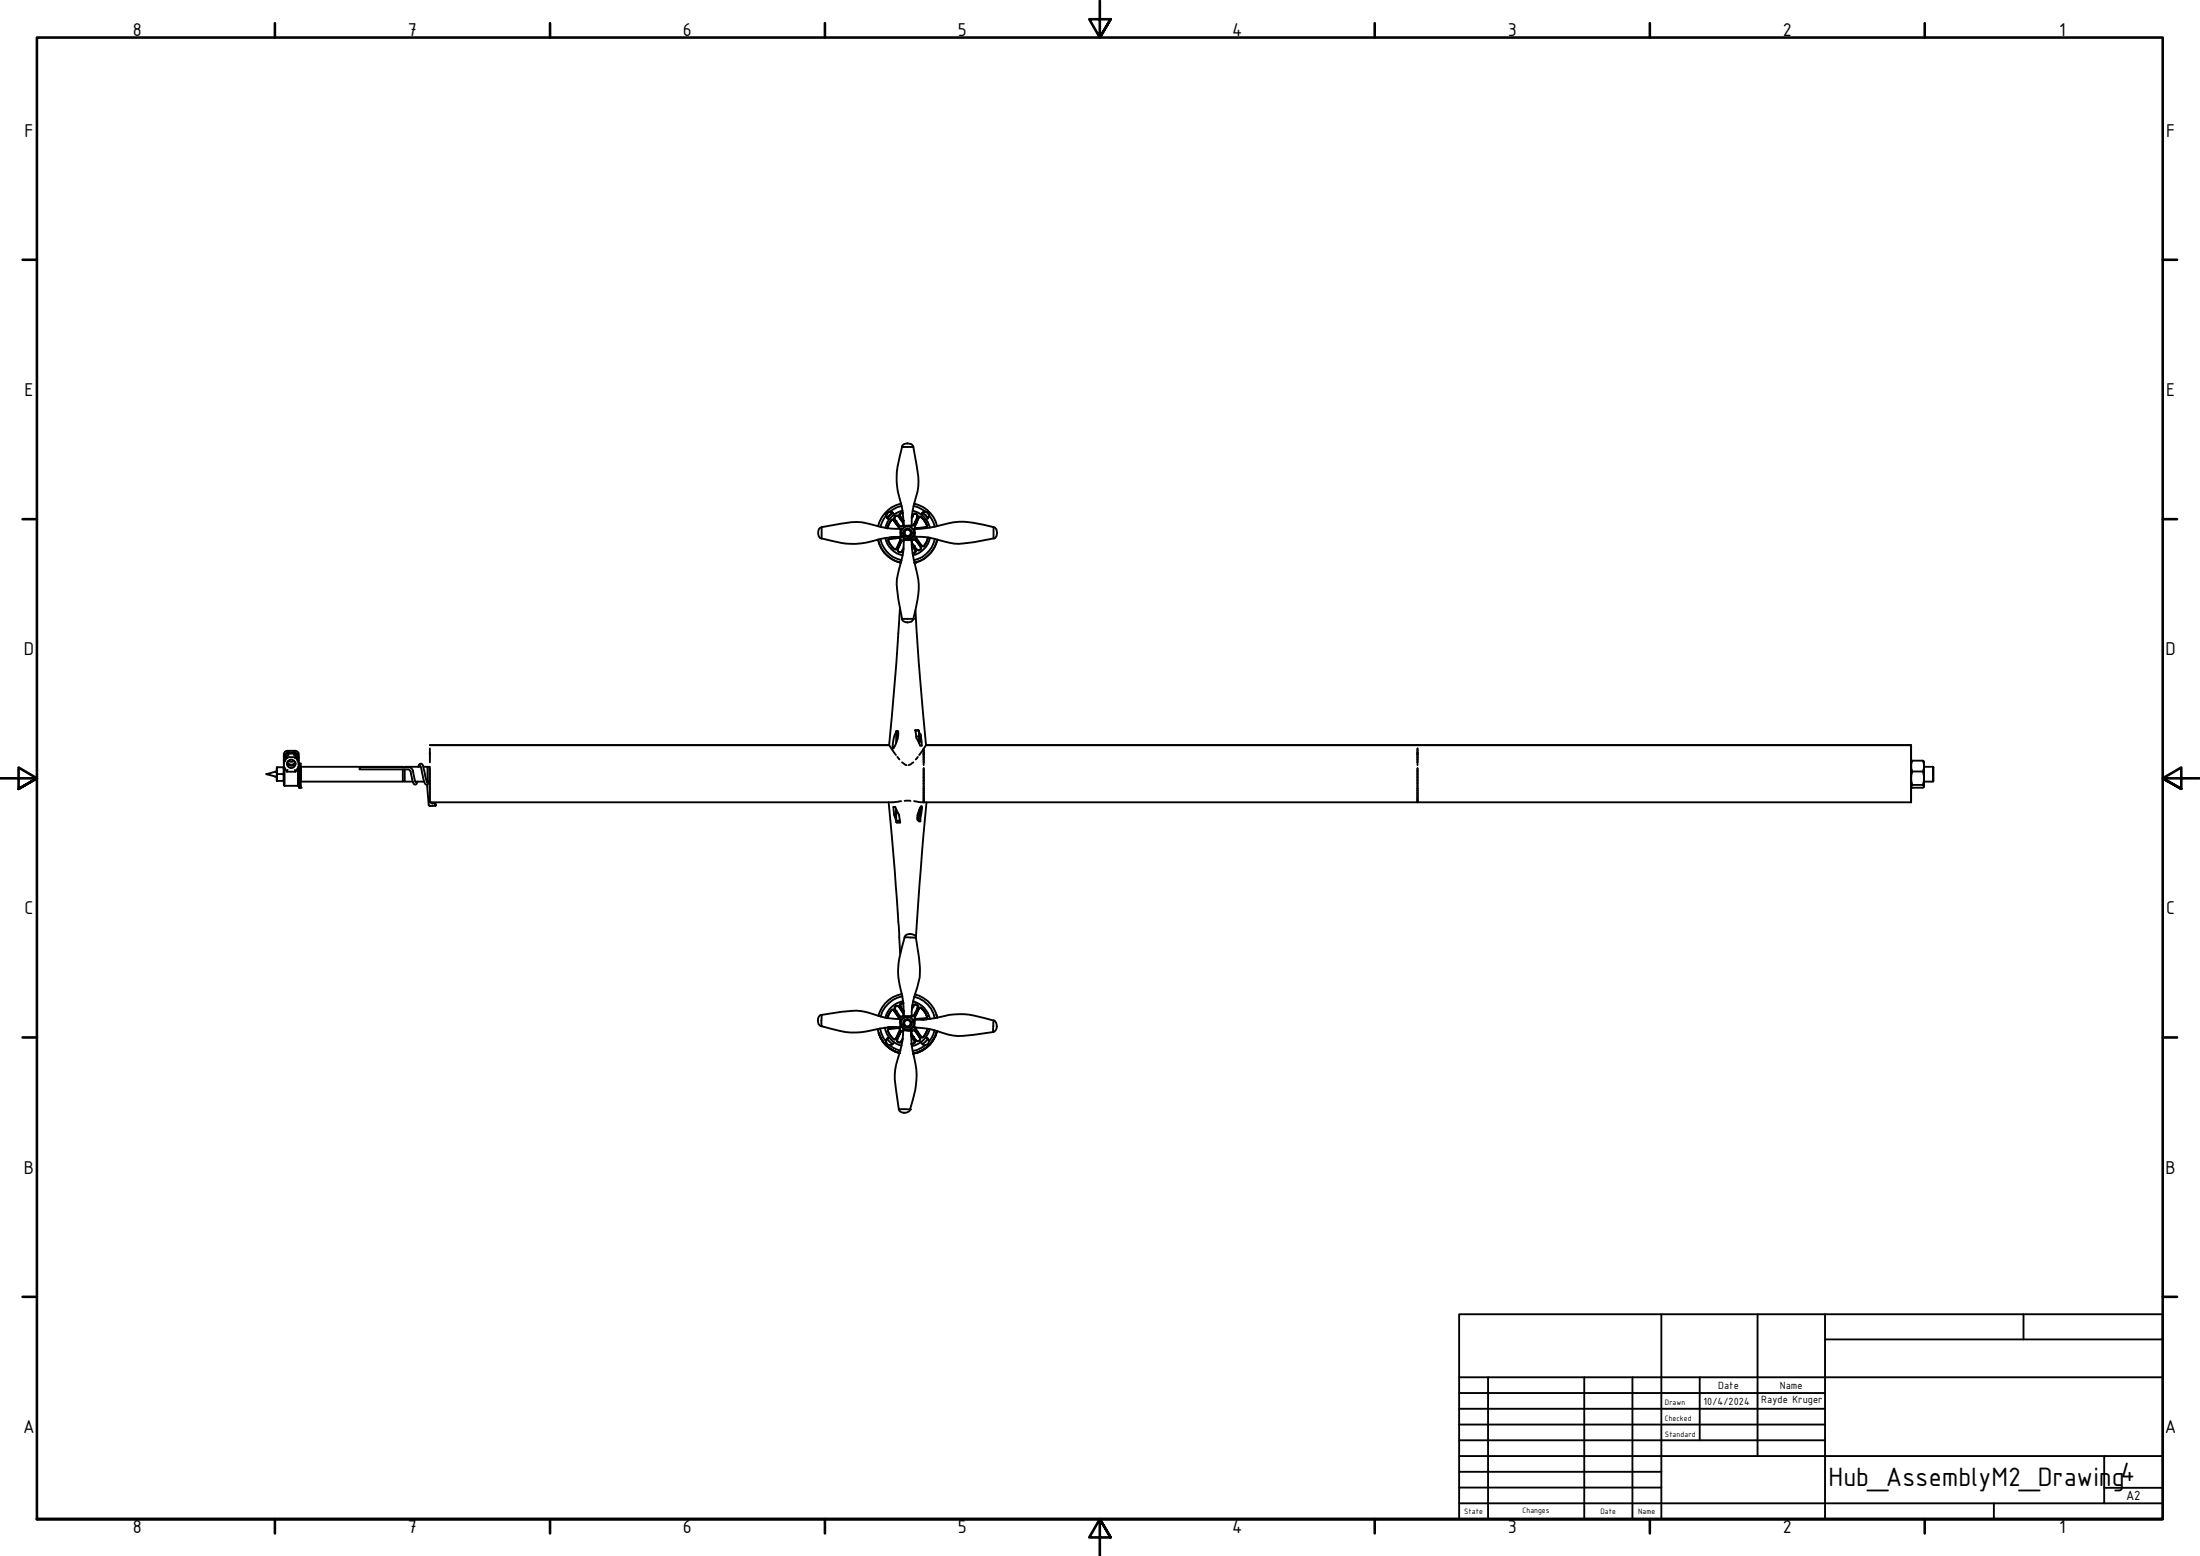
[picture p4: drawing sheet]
<svg xmlns="http://www.w3.org/2000/svg" width="594mm" height="420mm" viewBox="0 0 594 420" stroke-linecap="round" stroke-linejoin="round" font-family="sans-serif">
<!-- layer: Visible (ISO) -->
<g fill="none" stroke="#000" stroke-width=".51">
<path d="M239.3 139.2a1.07 1.07 0 0 1 1-1 1.07 1.07 0 0 1 1.1 .8 1.06 1.06 0 0 0-1.7-.5 1.06 1.06 0 0 0 .4 1.8M239.3 139.1l-1.2 2-.4 1.2M241 138.4l-1.4 1.5 1.4-1.4M242.7 139.6l.8 1.1M242.7 139.6a.62 .62 0 0 0-.9-.2 .62 .62 0 0 0-.1 .9M242.7 139.6l1.1 1.5M242.7 139.6l-.3-.3h-.5l-.3 .6M243.2 138.7l-.2 .3M243.3 136a8.2 8.2 0 0 0-6.2 6.1M243.5 136.6l-1.2 .3-2 1.3M243.6 120.7h3M243.6 120.7a29.2 29.2 0 0 0-1.5 9.3 24 24 0 0 0 1.4 6.6l.5 5.4"/>
<path d="M243.6 120.7a1.74 1.74 0 0 1 2.8-.5l.2 .5M243.7 137.9a6.2 6.2 0 0 0-4.6 4.6M243.8 138.4l-.8 .3-.2 .3 1.2 1.6-1-1.3v-.4l.2-.2M243.8 138.5l-.6 .2M246.2 139.6l.2-.6a.74 .74 0 0 1 1-.3 .74 .74 0 0 1 .4 1l-.9 1.8-.7 .3M246.4 137.9a6.2 6.2 0 0 1 4.7 4.6M246.5 139.1a.64 .64 0 0 1 .9-.3 .64 .64 0 0 1 .2 .9l-.5 1.2M246.5 139.1l-.3 .8zM246.5 139.1a.63 .63 0 0 1 .7-.4 .63 .63 0 0 1 .5 .7M246.6 120.7l1 5.3a15.1 15.1 0 0 1-.2 8 22.6 22.6 0 0 0-1.2 8M246.7 136.6l1.1 .3 2.1 1.3M246.9 136a8.1 8.1 0 0 1 6.1 6.1"/>
<path d="M248.1 139.8l.2-.2a3.1 3.1 0 0 1 2 2.6l-2 .3M248.1 139.8l-.6 1.4M248.1 139.8l.4-.2a3.9 3.9 0 0 1 1.8 2.4M248.1 139.8l-1 2.4M248.2 139.6h.6a3.8 3.8 0 0 1 1.5 2.6l-.4 .3h-2.7l-.1-.5 .4-.8-.2-.1zM249.1 138.4l1.5 1.5-1.5-1.4M250.9 139.2a1.07 1.07 0 0 0-1-1 1.07 1.07 0 0 0-1.1 .8 1.06 1.06 0 0 1 1.8-.5 1.06 1.06 0 0 1-.5 1.8M250.9 139.1l1.2 2 .3 1.1M221.9 142.3v3.1M237.1 145.7a8 8 0 0 0 6.2 6.2 7.8 7.8 0 0 1-6.2-6.2zM237.7 145.5a7.4 7.4 0 0 0 5.8 5.8M239.1 145.3a6.2 6.2 0 0 0 4.6 4.7"/>
<path d="M239.8 145.6l.4-.2 1.5-.2h1l.4 .3-.9 2.7-.3 .2a3.5 3.5 0 0 1-2.1-2.8zM240.2 145.2l1.5-.2v.2h1.3l.2 .3-.4 1.2 .2 .1a.86 .86 0 0 1 1-.9M240.7 140.5l-.7 1-.4 1.2 .4-1.2 .7-1 .3-.2 .3 .2zM241.3 140.5l1 1.3M241.3 140.5l1.5 2M241.6 140.3l.8 1.2 .7 .6 .7-.2v-.8M241.6 140.3a.72 .72 0 0 1 .2-1 .72 .72 0 0 1 1 .2l1 1.6M241.6 140.3h.1M241.7 140.3l.8 1.2M241.7 140.3h.1M241.8 145.3l-1.8 .3a2.89 2.89 0 0 0 1.9 2.7l.9-1.7M242.8 142.5l-.5-.8 .7 1.1"/>
<path d="M242.8 142.5v.3M242.8 142.5v.2M243.1 145.6l-.4-.3-2.4 .2-.4 .4M243.1 144.9l-1.3 .1a28.7 28.7 0 0 0-7.9 1.5l-2.7 .4a20.1 20.1 0 0 1-6.7-.9l-2.6-.6M243.1 144.9v-2.1h-1.3a28.7 28.7 0 0 1-7.9-1.5 14.7 14.7 0 0 0-6.7 .1l-5.3 .9a1.78 1.78 0 0 0-.2 3.1h.2M243.1 144.9h.6M243.1 142.9h.6M243.3 146.3l-.9 1.9a.76 .76 0 0 0 .4 .9 .76 .76 0 0 0 1-.3l.2-.5M243.3 146.3l-.8 1.9 .6-1.3M243.3 143.9l.4 1M243.7 144.9l.3 .4M243.8 141.1l.2 .4"/>
<path d="M243.9 143.9a1.17 1.17 0 0 0 1.2 1.1 1.17 1.17 0 0 0 1.2-1.1M244 140.8l-.4-.2 .4 .5M244 147.9l-.4 .7a.62 .62 0 0 1-.8 .4 .62 .62 0 0 1-.3-.8l-.1 .2M244 141.8a.8 .8 0 0 1-1.2 .2l-.4-.5-.1 .2-.9-1.3-.4-.1-.4 .2-.6 1-.4 1.2M244 146l-.7 .3M244 145.8h2.2l.3 4 .9 4a18.3 18.3 0 0 1-.1 10.6l-.7 2.7M244 145.8a25.6 25.6 0 0 1-1.6 9.3 14.7 14.7 0 0 0 .2 6.7l1 5.3M244 145.3a1.62 1.62 0 0 0 2.1 0M244 142h2.1M244 142v.5M244 145.3v.5M245.2 142h.9"/>
<path d="M246.1 145.3v.5h-1.1M246.1 142v.5M246.2 146.7l.4 .5-.4-.2M246.2 141.9l.6-.1 .4-.8 .1 .1-.3 1.2 .5 .4h1M246.2 146.3l.4-.6h.4l1.5 1.9M246.3 147.2l1 1.4v.3l-.3 .4-.6 .1 .7-.3 .2-.3zM246.3 147.3l1 1.5M246.3 146l.3-.3a2.88 2.88 0 0 1 2.1 2.6 .8 .8 0 0 1-1.3 .1l-1.1-1.7zM246.4 144.9l-.3 .4M246.4 144.9h.6M246.4 142.9h.6M246.6 147.1l.9 1.2a.64 .64 0 0 0 .9 .2 .64 .64 0 0 0 .1-.9"/>
<path d="M246.8 143.9l-.4 1M247.3 144.9v.5l.6 .8-.2 .1a.85 .85 0 0 0-.6-.7 .85 .85 0 0 0-.9 .4M247.3 145.1l.1-.2 .5 1.3 .9 1.2 .6 .2a4.5 4.5 0 0 0 1.2-2.5M247.6 146.3l.9 1.3M248.5 147.6l.2 .3M250.6 145.1l-.4 1.2-.8 1.2-.5-.2-.9-1.3M251.1 145.2a6.3 6.3 0 0 1-4.6 4.8M252.5 145.5a7.6 7.6 0 0 1-5.7 5.8M253.1 145.7a8.3 8.3 0 0 1-6.2 6.2 8.2 8.2 0 0 0 6.2-6.2zM268.3 142.3v3.1M268.3 142.3l-2.6-.6a19.1 19.1 0 0 0-10.7-.1l-3.9 .9-4.1 .3v2.1M268.3 142.3a1.82 1.82 0 0 1 .2 3.1h-.2a28.6 28.6 0 0 1-12 1.1l-1.3-.3a20.8 20.8 0 0 0-8-1.3"/>
<path d="M243 164.2l-.9 14.7-2 22.3M243.6 167.1h3M243.6 167.1a1.74 1.74 0 0 0 2.8 .5l.2-.5M247.2 164.7a728.4 728.4 0 0 0 2.9 36.5M242 197.5h.3l.1 .3-.4-.1zM242 197.5h.3a2.06 2.06 0 0 1 .1 2l-1.2 2.6a3.5 3.5 0 0 1 .1-2.6l.7-1.8v2.9M242.3 197.7v2M247.1 197.3h1.1v3.3M247.1 197.2h.9M247.4 198.9h.8M248 197.2l-.9-.1 .4 2.1 1 2.1h.4l-.2-2.1M248 197.2v.1"/>
<path d="M248.2 198.2h.3M248.2 197.6l.2 .6M248.5 198.2v2.1M248.7 199v.2M248.7 199.2h.1M72.1 209v.1M74.7 208.4l-2.8 .6 2.8 .7M74.7 208.1l.2 2.8M74.7 208.1v2.8h1.9M74.9 207.2l-.2 .9M74.9 207.2h1.7M74.9 209h1.6"/>
<path d="M76.5 207.2v3.7M76.6 204.8a1.3 1.3 0 0 1 1.4-1.3h1.3a1.3 1.3 0 0 1 1.3 1.3M76.6 204.4a1.3 1.3 0 0 1 1.4-1.2h1.3a1.3 1.3 0 0 1 1.3 1.2M76.6 206.9v5.1l.2 .2M76.6 206.9l.2 .4v4.9M76.6 205.9v1M76.6 206.3h.1M76.8 205v.6l-.2 .3zM76.8 205.6l.7-1.2h2.3l.7 1.2M76.8 207.3l.7 1.1 .2-.5M76.8 212.2h3.7M77.5 206a1.16 1.16 0 0 0 1.1 .8 1.16 1.16 0 0 0 1.2-.8"/>
<path d="M77.5 204.4l.2 .3M77.6 205.8a1.2 1.2 0 0 0 1.1 .7 1.2 1.2 0 0 0 1.1-.7M77.6 202.7h2.1M77.9 205.5a1.37 1.37 0 0 0 1.5 0M78 203.8a1.73 1.73 0 0 0-1.2 1.2M78 202.8a.98 .98 0 0 0-1.4 1v1.7M79.3 203.8a1.54 1.54 0 0 1 1.2 1.8l.1 .3M79.3 202.8a.98 .98 0 0 1 1.3 1v2.1M79.6 207.9l.2 .5M79.8 204.4l-.2 .3M80.5 207.3l-.7 1.1h-2.3M80.6 205v.5"/>
<path d="M80.6 206.3h.1M80.6 206.9v5.1l-.1 .2M80.6 206.9l-.1 .4v4.9M80.6 205.9v1M80.6 211.1h.2M80.6 207.1h.2M80.8 206.2h.4v6.2h-.4zM80.8 212.4h.4M80.8 212.6h.4M81.2 210.9h.1M81.2 207.1h.1M108.8 210.9h.5"/>
<path d="M108.8 207.1h-27.5v4h27.5v-3.3M109.3 207.8v3.3h2.1M112.1 211.1h2.4M112.8 211.1l-.6 .8a1.14 1.14 0 0 1-.9-1.3l-.4-2.3-.7-.5h-13.1v-.7h13.1a1.38 1.38 0 0 1 1.4 1.5l.7 2.6M113 207.1l.3-.8a.83 .83 0 0 1 .9 .2 .83 .83 0 0 1 .2 .9l.9 3.8M113.5 206.8l.5 2.2a4.4 4.4 0 0 0 1.1 2.9l.5-.3 .2-.3M113.6 207.1h-4.3M114.3 207.1h1.1v4h-.2M115.3 211.9l.5 5.4 .3 .4 1.5-.1M115.4 210.9h.6M115.4 207.1h.6M115.8 210.9l.3 2.2"/>
<path d="M115.9 217.5l.2 .2M116.1 207.1v4M116.1 201.2h124M116.1 202.1v3.7M116.1 207.4v9M116.4 216.6l.2 .4 .9-.1M117.5 216.9l.1 .7zM240 216.6l1.6 18.5 1.5 22.4M240.1 201.2l1.8 2.7M241.2 217.9h.5M241.7 217.9l1.1 2.1 .3 2.1-.9-.1M241.7 217.9h-.5l.2 2.1 .6 1.6h1"/>
<path d="M241.9 219v2M241.9 219h.1M242 218.5v3.5h1.1M242 219.6h.5M242.3 204.4l.6 .7M243.3 216.3l-2 .3-125.2-.1M243.6 205.8l1.2 .8M244.3 216.3h1.6M246.6 205.8l-1.2 .8M246.8 216.3l2.6 .3M247.8 204.4l-.5 .7M248.2 200.3h.3"/>
<path d="M248.2 218.7v1.4M248.4 218.2l.1 1.9M249.4 202.2v4.4M249.4 207.4v9.2M250.1 201.2l-1.9 2.7M250.1 201.2h266v10.6M250.2 216.6l-1.2 13.4-1.7 23M382.8 201.2h133.3v15.4M382.8 216.6h-133.4M382.8 202.1v4.5M382.8 207.4v9.2h133.3M516.1 205.7l.3-.3a3.5 3.5 0 0 0 0 2.9 5.3 5.3 0 0 0 0 3.6l-.3 .4 .3 .4h2.8l.4-.4-.4-.4a5.3 5.3 0 0 0 0-3.6 3.5 3.5 0 0 0 0-2.9l.4 .3-.1 6.7"/>
<path d="M516.1 212.4h.1M516.1 212.5v4.1M516.4 205.4h2.8M516.4 208.3h2.8M516.4 211.9h2.8M519.6 211.1h2.4M519.6 207.1h2.4M522 207.1v4zM241.4 220h.5M241.9 221h.1M248.1 220.1h.4v.6h-.4zM248.2 220.7v1.1"/>
<path d="M248.5 220.6l.5-2.4-.1-.5a4.6 4.6 0 0 0-1.1 3.7l.4 .4h.3v-1.1M244.3 253.1l3 .1M244.3 253.1a33.4 33.4 0 0 0-1.8 9.3 26.4 26.4 0 0 0 1.1 6.6l.4 5.4M244.3 253.1a1.81 1.81 0 0 1 3-.1v.2M247.3 253.2a34.4 34.4 0 0 1 1 10.7l-.6 2.7a21 21 0 0 0-1.5 7.8l.6-.1 .4-.8 .2 .2-.4 1.2 .5 .4h1M221.8 277.1a30.2 30.2 0 0 0 9.2 1.7l2.7-.2 5.3-1.1 4.1-.2M221.9 274l-.1 3.1M221.9 274a1.67 1.67 0 0 0-1 1.5 1.67 1.67 0 0 0 .9 1.6M221.9 274a34.5 34.5 0 0 1 10.7-1l2.6 .7a21 21 0 0 0 7.9 1.5M237 277.9a8 8 0 0 0 6 6.4M237.3 279a7.9 7.9 0 0 0 5.7 5.4 8.2 8.2 0 0 1-5.7-5.4zM237.6 277.7l.9 2.5 .8 1.1"/>
<path d="M239 277.5a6.1 6.1 0 0 0 4.5 4.9M239.7 277.3h1.9M239.8 278.4l.1-.5 .3-.1-.4 .1a3.6 3.6 0 0 0 1.7 2.7l.4-.2M239.8 277.8l1.9-.3 1.1 .2 .2 .2-1 2.6-.3 .2-.5-.1a3.6 3.6 0 0 1-1.4-2.7zM240 277.3h.5M240.7 272.8l-.7 1-.4 1.1 .4-1.1 .7-1 .4-.2 .3 .2zM241.4 272.8l.9 1.3M241.4 272.8l1.4 2.1M241.6 271.9l.5-.3h.5l1 1.4 .4 .9-.2 .4-.7 .2a4.2 4.2 0 0 1-1.5-2.4zM241.6 272.5a.66 .66 0 0 1 .4-.8 .66 .66 0 0 1 .8 .2 .63 .63 0 0 0-.9-.1 .63 .63 0 0 0-.2 .8l.9 1.2M242 277.3h-.4l.1 .2h.9l.5 .4-.4 1.2 .1 .1 .5-.8 .6-.1M242.6 277.6l-2.4 .2 1.5-.1"/>
<path d="M242.6 279l-.7 1.3M242.6 277.6l.4 .3M242.8 274.9l-.5-.9 .6 1.2M242.8 274.9v.3M242.8 274.9h.1M242.8 271.8h.1M243 279.3l-.7 1.3 1-2 .6-.2-.6 .2a4.8 4.8 0 0 0-1.1 2.5l.4 .4a.64 .64 0 0 0 .9-.3l.2-.5M243.1 277.3h.5M243.1 275.2v1M243.1 275.2v2.1M243.1 275.2l.5 .1M243.3 271.1l-.2 .2v.4l.9 1.3"/>
<path d="M243.3 271.1l-.2 .2v.3M243.3 276.8l.3 .5M243.5 268.4a8.2 8.2 0 0 0-6.3 5.9M243.6 273.1l-.8-1.2 1.2 1.8M243.6 277.3l.3 .4M243.6 269a7.7 7.7 0 0 0-5.8 5.5M243.9 270.3a6.1 6.1 0 0 0-4.8 4.5M243.9 278.2l2.1 .1M243.9 278.2l-.1 1.4a30.8 30.8 0 0 1-1.8 7.8 15.2 15.2 0 0 0-.1 6.7l.8 5.3M243.9 277.7a1.81 1.81 0 0 0 2.2 0M243.9 277.7v.5M244 270.8l-.9 .3-.1 .5 1 1.4"/>
<path d="M244 270.9l-.7 .2M244 274.2a.75 .75 0 0 1-1.2 .1l-.4-.4-.1 .1-.9-1.3-.4-.1-.3 .2-1.1 2.1M244 273.2l-.1-.2h-.3l.4 .6M244 274.4h2.1M244 274.4v.5M244.9 278.2l1.1 .1M245.2 274.4h.9M246 279.1l.4 .6-.2 .1-.2-.3M246 278.3l.1 1.3a26.1 26.1 0 0 0 1.2 8 23.3 23.3 0 0 1-1.6 12M246.1 279.8l.9 1.4M246.1 277.7l-.1 .6M246.1 275.9a1.16 1.16 0 0 1-.7 1.5 1.16 1.16 0 0 1-1.5-.8"/>
<path d="M246.1 274.4v.6M246.2 278.4l.7-.2 1.5 1.9a.73 .73 0 0 1-.2 1 .73 .73 0 0 1-1-.2l-.8-1.2-.3-.9zM246.3 272.1l.3-.5a.71 .71 0 0 1 .9-.3 .71 .71 0 0 1 .3 .9l-.9 1.8-.7 .3M246.4 271.4v.1M246.4 277.4l-.3 .3M246.4 277.4l.5 .1M246.4 279.6l.9 1.2a.63 .63 0 0 0 .8 .2 .63 .63 0 0 0 .2-.9M246.4 275.3h.6M246.6 270.4a6.3 6.3 0 0 1 4.5 4.8M246.6 271.6a.61 .61 0 0 1 .9-.3 .61 .61 0 0 1 .2 .9l-.6 1.3M246.6 271.6l-.3 .8M246.6 271.6l.7-.3 .5 .5"/>
<path d="M246.6 271.6l-.3 .9M246.7 275.8a1.73 1.73 0 0 1-.3 1.6M246.9 269.2a7.4 7.4 0 0 1 5.5 5.7M246.9 277.5h1.4a23.8 23.8 0 0 1 7.8 1.9 15.4 15.4 0 0 0 6.7 0l5.4-.7M247 275.3l-.1 2.2M247 275.3h1.3a29.9 29.9 0 0 0 8-1.3l1.4-.1a19.1 19.1 0 0 1 8 1l2.6 .7M247 275.3v1.2M247.1 268.5a8.1 8.1 0 0 1 6 6.3l-.2-.8M247.2 277.5l-.1 .2 .6 1-.1 .2-.3-.5a.75 .75 0 0 0-1.3 .1M247.2 278.5a.65 .65 0 0 0-1.1 .2v.3M247.2 278.5l1.1 1.6M247.3 277.5l.5 1.1-.1 .1 1.3 1.5a2.1 2.1 0 0 0 1.3-1.6l.2-.8"/>
<path d="M247.3 277.5v.3M247.5 273.8l.6-1.4 .5-.3a3.4 3.4 0 0 1 1.7 2.7l-.4 .3-1.5 .1-1.2-.1-.1-.3a5.2 5.2 0 0 1 1.3-2.8 3.4 3.4 0 0 1 1.9 2.8l-.3 .3h-1.7M247.5 278.9l.8 1.2M250.2 275.3l-1.3 .1M250.3 274.4a4.9 4.9 0 0 0-1.7-2.3l-.4 .3-1.1 2.5M250.4 277.8l-.6 1.5-.6 .8-.5-.2-.9-1.3M251.1 277.9a6.3 6.3 0 0 1-4.9 4.6M252.3 278.2l-.8 2.1-.7 1M252.9 273.9v.1M253 278.4a8.2 8.2 0 0 1-6.4 6.1 8.2 8.2 0 0 0 6.4-6.1M268.3 275.6l-.1 3.1M268.3 275.6a1.75 1.75 0 0 1-.1 3.1"/>
<path d="M239.5 280.5l1.5 1.5M240.2 282.2l.9 .7 2 .8M241.4 281.4a1.06 1.06 0 0 1-1.8 .5 1.06 1.06 0 0 1 .5-1.8 1.01 1.01 0 0 0-.8 1.4M241.9 280.3v.1M242.7 299.4l3 .2M242.7 299.4a1.69 1.69 0 0 0 1.5 1.1 1.69 1.69 0 0 0 1.5-.9M243.8 280.4l-.3 .7a.63 .63 0 0 1-.9 .3 .63 .63 0 0 1-.3-.8v.4M246.1 281.9l.7-.2 .2-.4-1-1.6 1.1 1.6-.3 .5-.7 .1M248.3 280.1l.1 .2M249.9 282.2l-2.3 1.3-1.2 .3M250.6 280.5l-1.5 1.5M250.8 280.8l-.2-.3-.6-.4a1.05 1.05 0 0 1 .5 1.8 1.05 1.05 0 0 1-1.8-.6v.2"/>
<circle cx="245.1" cy="143.9" r=".86"/>
<circle cx="245.1" cy="143.9" r="1.76"/>
<circle cx="245.1" cy="143.9" r="1.16"/>
<circle cx="245.1" cy="143.9" r="1.03"/>
<circle cx="78.7" cy="206.3" r="1.15"/>
<circle cx="245" cy="276.3" r="1.03"/>
<circle cx="245" cy="276.3" r="1.75"/>
<circle cx="245" cy="276.3" r=".87"/>
<circle cx="245" cy="276.3" r="1.14"/>
</g>
<g fill="#000">
<circle cx="243" cy="139.8" r=".25"/>
<circle cx="243.6" cy="120.7" r=".25"/>
<circle cx="246.3" cy="139.5" r=".25"/>
<circle cx="240.9" cy="145.1" r=".25"/>
<circle cx="241.8" cy="140.7" r=".25"/>
<circle cx="243" cy="151.9" r=".25"/>
<circle cx="243.1" cy="144.9" r=".25"/>
<circle cx="243.3" cy="143.9" r=".25"/>
<circle cx="243.5" cy="140.4" r=".25"/>
<circle cx="243.7" cy="144.9" r=".25"/>
<circle cx="243.8" cy="140.6" r=".25"/>
<circle cx="243.9" cy="143.9" r=".25"/>
<circle cx="244" cy="142" r=".25"/>
<circle cx="244.1" cy="143.9" r=".25"/>
<circle cx="246.1" cy="145.3" r=".25"/>
<circle cx="246.1" cy="143.9" r=".25"/>
<circle cx="246.3" cy="143.9" r=".25"/>
<circle cx="246.4" cy="147.2" r=".25"/>
<circle cx="246.8" cy="147.4" r=".25"/>
<circle cx="246.8" cy="143.9" r=".25"/>
<circle cx="247.3" cy="151.9" r=".25"/>
<circle cx="247.3" cy="141.1" r=".25"/>
<circle cx="247.6" cy="140.1" r=".25"/>
<circle cx="246.6" cy="167.1" r=".25"/>
<circle cx="242" cy="197.5" r=".25"/>
<circle cx="242.3" cy="197.5" r=".25"/>
<circle cx="71.9" cy="209" r=".25"/>
<circle cx="74.3" cy="208.4" r=".25"/>
<circle cx="80.8" cy="212.7" r=".25"/>
<circle cx="81.2" cy="212.7" r=".25"/>
<circle cx="115.8" cy="211.3" r=".25"/>
<circle cx="244.3" cy="253.1" r=".25"/>
<circle cx="221.8" cy="277.1" r=".25"/>
<circle cx="237.3" cy="279" r=".25"/>
<circle cx="240.5" cy="277.4" r=".25"/>
<circle cx="240.7" cy="277.4" r=".25"/>
<circle cx="241.9" cy="273" r=".25"/>
<circle cx="243.1" cy="272.2" r=".25"/>
<circle cx="243.1" cy="277.3" r=".25"/>
<circle cx="243.1" cy="271.7" r=".25"/>
<circle cx="243.5" cy="272.8" r=".25"/>
<circle cx="243.6" cy="277.3" r=".25"/>
<circle cx="243.9" cy="273" r=".25"/>
<circle cx="244" cy="274.4" r=".25"/>
<circle cx="244" cy="276.6" r=".25"/>
<circle cx="246" cy="276" r=".25"/>
<circle cx="246.1" cy="275.9" r=".25"/>
<circle cx="246.2" cy="279.8" r=".25"/>
<circle cx="246.3" cy="272" r=".25"/>
<circle cx="246.4" cy="271.9" r=".25"/>
<circle cx="246.6" cy="280" r=".25"/>
<circle cx="246.7" cy="275.8" r=".25"/>
<circle cx="247.4" cy="273.7" r=".25"/>
<circle cx="247.7" cy="272.6" r=".25"/>
<circle cx="249.3" cy="275.3" r=".25"/>
<circle cx="250.3" cy="274.4" r=".25"/>
<circle cx="268.3" cy="275.6" r=".25"/>
<circle cx="245.7" cy="299.6" r=".25"/>
</g>
<!-- layer: Border (ISO) -->
<g fill="none" stroke="#000" stroke-width=".7">
<path d="M74.2 6.3v3.8M148.5 6.3v3.8M222.8 6.3v3.8M297 .2v9.9l-2.9-4.9h5.8l-2.9 4.9 2.9-4.9M371.2 6.3v3.8M445.5 6.3v3.8M519.7 6.3v3.8M6.1 70.1h3.9M584 70.1h3.9M6.1 140.2h3.9M584 140.2h3.9M0 210.2h10l-5-3v5.8l5-2.8-5 2.8"/>
<path d="M594 210.2h-10l5-3v5.8l-5-2.8 5 2.8M6.1 280.1h3.9M584 280.1h3.9M6.1 350.2h3.9M584 350.2h3.9M10 410.2v-400.1h574v400.1h-574h574M74.2 410.2v3.9M148.5 410.2v3.9M222.8 410.2v3.9M299.9 415.1l-2.9-4.9 2.9 4.9h-5.8l2.9-4.9v10M371.2 410.2v3.9M445.5 410.2v3.9"/>
<path d="M519.7 410.2v3.9"/>
</g>
<!-- layer: Title (ISO) -->
<g fill="none" stroke="#000" stroke-width=".51">
<path d="M394 354.9h190v55.3h-190zM448.6 354.9v55.3M474.6 354.9v38.3M492.8 354.9v55.3M546.4 354.9v6.8M394 376.2h98.8M394 371.9h190M401.8 371.9v38.3M427.8 371.9v38.3M440.8 371.9v38.3M459 371.9v17M492.8 361.7h91.2"/>
<path d="M394 380.4h98.8M394 384.7h98.8M394 388.9h98.8M394 393.2h190M394 397.4h54.6M568.2 393.2v12.7M394 405.9h190M394 401.7h54.6M538.4 405.9v4.3M568.2 401.7h15.8"/>
</g>
<g font-size="7.7">
<text x="493.8" y="401.3">Hub_AssemblyM2_Drawin</text>
<text x="570.3" y="401.3">g4</text>
</g>
<g font-size="5.4">
<text x="35.9" y="9.8">8</text>
<text x="110.2" y="9.8">7</text>
<text x="184.4" y="9.8">6</text>
<text x="258.6" y="9.8">5</text>
<text x="332.7" y="9.8">4</text>
<text x="407.2" y="9.8">3</text>
<text x="481.4" y="9.8">2</text>
<text x="556" y="9.8">1</text>
<text x="6.6" y="36.9">F</text>
<text x="584.9" y="36.9">F</text>
<text x="6.6" y="106.9">E</text>
<text x="584.9" y="106.9">E</text>
<text x="6.5" y="176.9">D</text>
<text x="584.8" y="176.9">D</text>
<text x="6.6" y="246.9">C</text>
<text x="584.9" y="246.9">C</text>
<text x="6.5" y="316.9">B</text>
<text x="584.8" y="316.9">B</text>
<text x="6.3" y="386.9">A</text>
<text x="584.6" y="386.9">A</text>
<text x="35.9" y="414.1">8</text>
<text x="110.2" y="414.1">7</text>
<text x="184.4" y="414.1">6</text>
<text x="258.6" y="414.1">5</text>
<text x="332.7" y="414.1">4</text>
<text x="407.2" y="414.1">3</text>
<text x="481.4" y="414.1">2</text>
<text x="556" y="414.1">1</text>
</g>
<text font-size="3.9" x="574.1" y="405.1">A2</text>
<g font-size="3">
<text x="464" y="375.1">Date</text>
<text x="480.6" y="375.1">Name</text>
<text x="460" y="379.4">10/4/2024</text>
<text x="475.6" y="378.8">Rayde Kruger</text>
</g>
<g font-size="2.3">
<text x="449.6" y="379.4">Drawn</text>
<text x="449.6" y="383.6">Checked</text>
<text x="449.6" y="387.9">Standard</text>
<text x="395.4" y="408.8">State</text>
<text x="411.1" y="408.5">Changes</text>
<text x="432.2" y="408.8">Date</text>
<text x="442.4" y="408.8">Name</text>
</g>
</svg>
